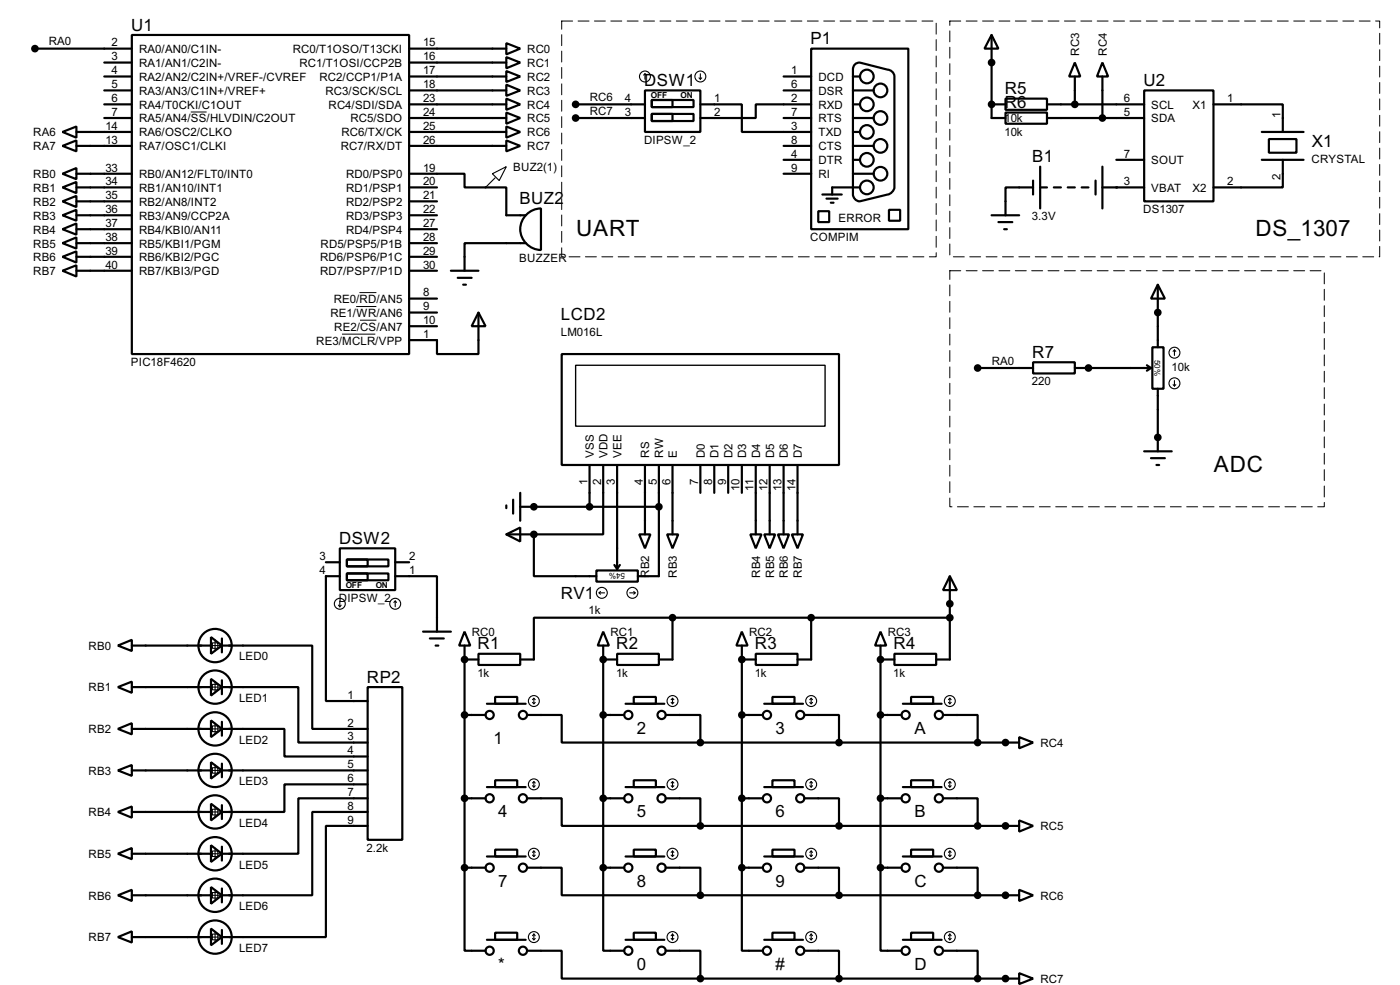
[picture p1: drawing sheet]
<svg xmlns="http://www.w3.org/2000/svg" width="256mm" height="180mm" viewBox="0 0 256 180" stroke-linecap="round" stroke-linejoin="round" font-family="sans-serif">
<g fill="none" stroke="#000" stroke-width=".4">
<path d="M6.4 8.9h17.8M19.1 19.1h5.1M19.1 11.5h5.1M19.1 14h5.1M19.1 16.6h5.1M24.2 6.4h50.8v58.4h-50.8zM75 19.1h17.8M75 8.9h17.8M75 11.5h17.8M75 14h17.8M75 16.6h17.8M92.8 7.9l2.5 1-2.5 1.1z"/>
<path d="M92.8 10.5l2.5 1-2.5 1zM92.8 13l2.5 1-2.5 1zM92.8 15.5l2.5 1.1-2.5 1zM92.8 18.1l2.5 1-2.5 1zM105.5 19.1h12.7M118.2 16.6h10.1v7.6h-10.1zM119.4 18.3h7.7v1.3h-7.7zM119.4 18.3h3.8v1.3h-3.8zM128.3 19.1h7.6v5.1h12.7M143.6 14h5M143.6 16.6h5M148.6 8.9h17.8v33.1h-17.8z"/>
<path d="M148.6 19.1h-10.1v2.5h-10.2M156.3 19.1h1.2M156.3 14h1.2M156.3 16.6h3.8M156.7 11.7l.8-.2 5.1 1.3a1.35 1.35 0 0 1 1.3 1.2v20.3a1.59 1.59 0 0 1-1.3 1.3l-5.1 1.3a1.33 1.33 0 0 1-1.2-1.3v-22.8v-.5zM181.7 6.4l1.2 2.5h-2.5zM181.7 6.4v15.2h2.5M181.7 19.1h2.5M184.2 18.1h7.6v2h-7.6zM191.8 19.1h17.8M196.9 11.5l1 2.5h-2zM196.9 14v5.1"/>
<path d="M202 11.5l1 2.5h-2zM202 14v7.6M209.6 16.6h12.7v20.3h-12.7zM222.3 19.1h12.7v5.1M11.5 24.2l2.5-1v2zM11.5 26.7l2.5-1v2zM11.5 31.8l2.5-1v2zM11.5 34.3l2.5-1v2.1zM11.5 36.9l2.5-1v2zM11.5 39.4l2.5-1v2zM14 24.2h10.2M14 26.7h10.2"/>
<path d="M14 31.8h10.2M14 34.3h10.2M14 36.9h10.2M14 39.4h10.2M19.1 21.6h5.1M75 31.8h10.1v2.5h7.7v5.1h3.5M75 21.6h17.8M75 24.2h17.8M75 26.7h17.8M75 34.3h5.1M75 36.9h5.1M75 39.4h5.1"/>
<path d="M92.8 20.6l2.5 1-2.5 1.1zM92.8 23.2l2.5 1-2.5 1zM92.8 25.7l2.5 1-2.5 1zM96.4 39.3a3.8 3.8 0 0 1 2.7-1.1v7.6a3.8 3.8 0 0 1-3.5-2.4 3.8 3.8 0 0 1 .8-4.1zM105.5 21.6h12.7M119.4 20.9h7.7v1.3h-7.7zM119.4 20.9h3.8v1.3h-3.8zM143.6 21.6h5M143.6 26.7h5M143.6 31.8h5M143.6 29.3h5M149.9 38.7h2v2h-2z"/>
<path d="M150.7 35.6h3.5M151.4 36.4h2.1M152.2 37.1h.5M156.3 21.6h3.8M156.3 24.2h1.2M156.3 26.7h3.8M156.3 31.8h3.8M156.3 29.3h1.2M157.5 34.3h-5v1.3M162.9 38.4h2v2h-2zM181.7 39.4h5M184.2 20.6h7.6v2.1h-7.6z"/>
<path d="M189.3 34.3h-5.1v5.1M189.3 33.1v2.5M190.6 34.3h1.2M190.6 30.5v7.7M191.8 21.6h17.8M193.1 34.3h1.3M195.6 34.3h1.3M198.2 34.3h1.2M200.7 33.1v2.5M202 30.5v7.7M202 34.3h7.6M204.5 29.3h5.1"/>
<path d="M231.2 24.2h7.6M231.2 29.3h7.6M232.5 25.5h5v2.5h-5zM235 29.3v5h-12.7M11.5 42l2.5-1.1v2.1zM11.5 44.5l2.5-1v2zM11.5 47l2.5-1v2.1zM11.5 49.6l2.5-1v2zM14 42h10.2M14 44.5h10.2M14 47h10.2M14 49.6h10.2"/>
<path d="M75 42h5.1M75 44.5h5.1M75 47h5.1M75 49.6h5.1M75 54.7h5.1M75 57.2h5.1M75 59.7h5.1M82.6 49.6h5.1M83.9 50.9h2.5M84.9 52.1h.5M87.7 57.2l1.3 2.5h-2.6zM87.7 57.2v7.6h-7.6v-2.5h-5.1"/>
<path d="M96.3 44.5h-11.2v5.1M182.9 40.7h2.6M184 42h.5M212.1 52.1l1.3 2.6h-2.5zM212.1 52.1v11.5M102.9 64.8h50.8v20.3h-50.8zM179.1 67.4h10.2M189.3 66.3h7.6v2.1h-7.6zM196.9 67.4h14M210.1 66.9l.8 .5M210.9 67.4l-.8 .5M211.1 63.6h2.1v7.6h-2.1z"/>
<path d="M212.1 71.2v11.4M92.8 97.8l2.5-1.2v2.5zM92.8 92.5v.5M92.8 97.8h5M94 91.5v2.5M95.3 92.8h25.4M95.3 90.2v5.1M97.8 97.8v7.7h11.5M108 85.1v7.7M110.5 85.1v12.7h-12.7M113.1 85.1v19.1M117.1 97.8h2.1l-1 2.6z"/>
<path d="M118.2 85.1v12.7M120.7 85.1v20.4h-3.8M122.2 97.8h2.1l-1.1 2.6zM123.2 85.1v12.7M128.3 85.1v5.1M130.9 85.1v5.1M133.4 85.1v5.1M135.9 85.1v5.1M137.5 97.8h2l-1 2.6zM138.5 85.1v12.7M140 97.8h2l-1 2.6zM141 85.1v12.7"/>
<path d="M142.5 97.8h2.1l-1 2.6zM143.6 85.1v12.7M145.1 97.8h2l-1 2.6zM146.1 85.1v12.7M209.6 82.6h5.1M210.9 83.9h2.5M211.9 85.1h.5M21.6 118.2l2.6-1.1v2.1zM24.2 118.2h14.5M38.7 116.6l2 1.6-2 1.5zM40.7 118.2h16.5v15.2h10.2M40.7 116.9v2.5"/>
<path d="M59.7 102.9h2.6M62.3 100.4h10.1v7.6h-10.1zM62.3 105.5h-2.6v22.8h7.7M63.6 105h7.6v1.2h-7.6zM63.6 105h3.8v1.2h-3.8zM63.6 102.4h7.6v1.3h-7.6zM63.6 102.4h3.8v1.3h-3.8zM72.4 105.5h7.7v10.1M72.4 102.9h2.6M77.5 115.6h5.1M78.8 116.9h2.5M79.8 118.2h.5"/>
<path d="M85.1 115.6l1.1 2.6h-2.1zM85.1 118.2v40.6M87.7 119.7h7.6v2h-7.6zM109.3 104.4h7.6v2.1h-7.6zM110.5 115.6l1.1 2.6h-2.1zM110.5 118.2v40.6M112.6 103.4l.5 .8M113.1 119.7h7.6v2h-7.6zM113.6 103.4l-.5 .8M123.2 113.1h-25.4v7.6h-2.5M123.2 113.1h50.8M123.2 113.1v7.6h-2.5"/>
<path d="M135.9 115.6l1.1 2.6h-2.1zM135.9 118.2v40.6M138.5 119.7h7.6v2h-7.6zM148.6 113.1v7.6h-2.5M161.3 115.6l1.1 2.6h-2.1zM161.3 118.2v40.6M163.9 119.7h7.6v2h-7.6zM174 105.5l1.3 2.5h-2.5zM174 105.5v15.2h-2.5M21.6 125.8l2.6-1v2zM21.6 133.4l2.6-1v2zM24.2 125.8h14.5"/>
<path d="M24.2 133.4h14.5M38.7 124.3l2 1.5-2 1.5zM38.7 131.9l2 1.5-2 1.5zM38.7 139.5l2 1.5-2 1.5zM40.7 125.8h14v10.1h12.7M40.7 133.4h11.4v5.1h15.3M40.7 124.5v2.6M40.7 132.1v2.6M40.7 139.8v2.5M67.4 125.8h6.3v27.9h-6.3zM85.1 130.9h3.9M85.1 120.7h2.6"/>
<path d="M89.2 128.8h7.1M90.7 127.6h4.1v1.2h-4.1zM96.6 130.9h6.3v5h25.4M110.5 130.9h3.9M110.5 120.7h2.6M114.6 128.8h7.1M116.1 127.6h4.1v1.2h-4.1zM122 130.9h6.3v5M128.3 135.9h58.4M135.9 130.9h3.9M135.9 120.7h2.6M140 128.8h7.1"/>
<path d="M141.5 127.6h4.1v1.2h-4.1zM147.4 130.9h6.3v5M161.3 130.9h3.9M161.3 120.7h2.6M165.4 128.8h7.1M166.9 127.6h4.1v1.2h-4.1zM172.8 130.9h6.3v5M186.7 134.9l2.6 1-2.6 1.1zM21.6 141l2.6-1v2zM21.6 156.3l2.6-1.1v2.1zM21.6 148.6l2.6-1v2.1zM24.2 141h14.5"/>
<path d="M24.2 156.3h14.5M24.2 148.6h14.5M38.7 154.7l2 1.6-2 1.5zM38.7 147.1l2 1.5-2 1.6zM40.7 141h26.7M40.7 147.4v2.5M40.7 155v2.5M67.4 146.1h-12.7v10.2h-14M67.4 148.6h-10.2v15.3h-16.5M67.4 151.2h-7.7v20.3h-19M67.4 143.6h-15.3v5h-11.4M85.1 158.8v15.2h3.9"/>
<path d="M85.1 158.8h3.9M85.1 146.1h3.9M89.2 144.1h7.1M89.2 156.8h7.1M90.7 142.8h4.1v1.3h-4.1zM90.7 155.5h4.1v1.3h-4.1zM96.6 146.1h6.3v5.1h25.4M96.6 158.8h6.3v5.1h25.4M110.5 158.8v15.2h3.9M110.5 158.8h3.9M110.5 146.1h3.9M114.6 144.1h7.1"/>
<path d="M114.6 156.8h7.1M116.1 142.8h4.1v1.3h-4.1zM116.1 155.5h4.1v1.3h-4.1zM122 146.1h6.3v5.1M122 158.8h6.3v5.1M128.3 151.2h58.4M135.9 158.8v15.2h3.9M135.9 158.8h3.9M135.9 146.1h3.9M140 144.1h7.1M140 156.8h7.1M141.5 142.8h4.1v1.3h-4.1z"/>
<path d="M141.5 155.5h4.1v1.3h-4.1zM147.4 158.8h6.3v5.1M147.4 146.1h6.3v5.1M161.3 158.8v15.2h3.9M161.3 158.8h3.9M161.3 146.1h3.9M165.4 144.1h7.1M165.4 156.8h7.1M166.9 142.8h4.1v1.3h-4.1zM166.9 155.5h4.1v1.3h-4.1zM172.8 146.1h6.3v5.1M172.8 158.8h6.3v5.1"/>
<path d="M186.7 150.2l2.6 1-2.6 1zM21.6 163.9l2.6-1v2zM21.6 171.5l2.6-1v2zM24.2 163.9h14.5M24.2 171.5h14.5M38.7 162.4l2 1.5-2 1.5zM38.7 170l2 1.5-2 1.5zM40.7 162.6v2.6M40.7 170.2v2.6M89.2 172h7.1M90.7 170.7h4.1v1.3h-4.1zM96.6 174h6.3v5.1h25.4"/>
<path d="M114.6 172h7.1M116.1 170.7h4.1v1.3h-4.1zM122 174h6.3v5.1M128.3 163.9h58.4M128.3 179.1h58.4M140 172h7.1M141.5 170.7h4.1v1.3h-4.1zM147.4 174h6.3v5.1M165.4 172h7.1M166.9 170.7h4.1v1.3h-4.1zM172.8 174h6.3v5.1M186.7 162.9l2.6 1-2.6 1z"/>
<path d="M186.7 178.1l2.6 1-2.6 1z"/>
<circle cx="158.8" cy="19.1" r="1.25"/>
<circle cx="158.8" cy="14" r="1.25"/>
<circle cx="161.3" cy="16.6" r="1.25"/>
<circle cx="158.8" cy="24.2" r="1.25"/>
<circle cx="158.8" cy="34.3" r="1.25"/>
<circle cx="158.8" cy="29.3" r="1.25"/>
<circle cx="161.3" cy="26.7" r="1.25"/>
<circle cx="161.3" cy="21.6" r="1.25"/>
<circle cx="161.3" cy="31.8" r="1.25"/>
<circle cx="39.4" cy="118.2" r="3.1"/>
<circle cx="39.4" cy="133.4" r="3.1"/>
<circle cx="39.4" cy="125.8" r="3.1"/>
<circle cx="89.7" cy="130.9" r=".75"/>
<circle cx="95.8" cy="130.9" r=".75"/>
<circle cx="115.1" cy="130.9" r=".75"/>
<circle cx="121.2" cy="130.9" r=".75"/>
<circle cx="140.5" cy="130.9" r=".75"/>
<circle cx="146.6" cy="130.9" r=".75"/>
<circle cx="165.9" cy="130.9" r=".75"/>
<circle cx="172" cy="130.9" r=".75"/>
<circle cx="39.4" cy="156.3" r="3.1"/>
<circle cx="39.4" cy="141" r="3.1"/>
<circle cx="39.4" cy="148.6" r="3.1"/>
<circle cx="89.7" cy="158.8" r=".75"/>
<circle cx="89.7" cy="146.1" r=".75"/>
<circle cx="95.8" cy="158.8" r=".75"/>
<circle cx="95.8" cy="146.1" r=".75"/>
<circle cx="115.1" cy="146.1" r=".75"/>
<circle cx="115.1" cy="158.8" r=".75"/>
<circle cx="121.2" cy="146.1" r=".75"/>
<circle cx="121.2" cy="158.8" r=".75"/>
<circle cx="140.5" cy="146.1" r=".75"/>
<circle cx="140.5" cy="158.8" r=".75"/>
<circle cx="146.6" cy="158.8" r=".75"/>
<circle cx="146.6" cy="146.1" r=".75"/>
<circle cx="165.9" cy="158.8" r=".75"/>
<circle cx="165.9" cy="146.1" r=".75"/>
<circle cx="172" cy="158.8" r=".75"/>
<circle cx="172" cy="146.1" r=".75"/>
<circle cx="39.4" cy="163.9" r="3.1"/>
<circle cx="39.4" cy="171.5" r="3.1"/>
<circle cx="89.7" cy="174" r=".75"/>
<circle cx="95.8" cy="174" r=".75"/>
<circle cx="115.1" cy="174" r=".75"/>
<circle cx="121.2" cy="174" r=".75"/>
<circle cx="140.5" cy="174" r=".75"/>
<circle cx="146.6" cy="174" r=".75"/>
<circle cx="165.9" cy="174" r=".75"/>
<circle cx="172" cy="174" r=".75"/>
</g>
<g fill="#000">
<circle cx="181.7" cy="19.1" r=".2"/>
<circle cx="181.7" cy="11.5" r=".2"/>
<circle cx="204.5" cy="34.3" r=".2"/>
<circle cx="212.1" cy="57.2" r=".2"/>
<circle cx="199.4" cy="67.4" r=".2"/>
<circle cx="97.8" cy="92.8" r=".2"/>
<circle cx="97.8" cy="97.8" r=".2"/>
<circle cx="212.1" cy="80.1" r=".2"/>
<circle cx="174" cy="110.5" r=".2"/>
<circle cx="85.1" cy="120.7" r=".2"/>
<circle cx="110.5" cy="120.7" r=".2"/>
<circle cx="135.9" cy="120.7" r=".2"/>
<circle cx="161.3" cy="120.7" r=".2"/>
<circle cx="184.2" cy="135.9" r=".2"/>
<circle cx="184.2" cy="151.2" r=".2"/>
<circle cx="184.2" cy="179.1" r=".2"/>
<circle cx="184.2" cy="163.9" r=".2"/>
</g>
<g fill="none" stroke="#000" stroke-width=".2">
<path d="M118.2 13.5l-.3 .3M118.2 13.5l.2 .3M118.2 13.5v1M128.1 14.3l.2 .2M128.3 13.5v1M128.6 14.3l-.3 .2M90.2 31.8l2.6-1.3-1.3 2.6zM90.7 32.6l-1.7 1.7M214.9 70.4l.3 .3M215.2 64.1v1M215.2 69.7v1M215.2 64.1l.2 .2"/>
<path d="M215.2 64.1l-.3 .2M215.4 70.4l-.2 .3M38.4 118.2h2M38.9 117.7h1v1h-1zM39.4 117.1v2.1M62 110.8l.3 .3M62.3 110v1.1M62.5 110.8l-.2 .3M72.4 110l-.2 .3M72.4 110l.3 .3M72.4 110v1.1M109.8 108.5l.2 .3"/>
<path d="M109.8 108.5h1M110 108.3l-.2 .2M115.4 108.5h1M116.1 108.3l.3 .2M116.4 108.5l-.3 .3M38.4 125.8h2M38.4 133.4h2M38.9 125.3h1v1h-1zM38.9 132.9h1v1h-1zM39.4 124.8v2M39.4 132.4v2M97.6 128.6l.2 .2"/>
<path d="M97.8 127.8v1M97.8 127.8l-.2 .3M97.8 127.8l.3 .3M98.1 128.6l-.3 .2M123 128.6l.2 .2M123.2 127.8v1M123.2 127.8l-.2 .3M123.2 127.8l.3 .3M123.5 128.6l-.3 .2M148.4 128.6l.2 .2M148.6 127.8v1M148.6 127.8l-.2 .3"/>
<path d="M148.6 127.8l.3 .3M148.9 128.6l-.3 .2M173.8 128.6l.2 .2M174 127.8v1M174 127.8l-.2 .3M174 127.8l.3 .3M174.3 128.6l-.3 .2M38.4 141h2M38.4 156.3h2M38.4 148.6h2M38.9 140.5h1v1h-1zM38.9 155.8h1v1h-1z"/>
<path d="M38.9 148.1h1v1.1h-1zM39.4 140v2M39.4 147.6v2.1M39.4 155.2v2.1M97.6 143.8l.2 .3M97.6 156.5l.2 .3M97.8 143.1v1M97.8 155.8v1M97.8 143.1l-.2 .2M97.8 143.1l.3 .2M97.8 155.8l-.2 .2M97.8 155.8l.3 .2"/>
<path d="M98.1 143.8l-.3 .3M98.1 156.5l-.3 .3M123 143.8l.2 .3M123 156.5l.2 .3M123.2 143.1v1M123.2 155.8v1M123.2 143.1l-.2 .2M123.2 143.1l.3 .2M123.2 155.8l-.2 .2M123.2 155.8l.3 .2M123.5 143.8l-.3 .3M123.5 156.5l-.3 .3"/>
<path d="M148.4 143.8l.2 .3M148.4 156.5l.2 .3M148.6 143.1v1M148.6 155.8v1M148.6 143.1l-.2 .2M148.6 143.1l.3 .2M148.6 155.8l-.2 .2M148.6 155.8l.3 .2M148.9 143.8l-.3 .3M148.9 156.5l-.3 .3M173.8 143.8l.2 .3M173.8 156.5l.2 .3"/>
<path d="M174 143.1v1M174 155.8v1M174 143.1l-.2 .2M174 143.1l.3 .2M174 155.8l-.2 .2M174 155.8l.3 .2M174.3 143.8l-.3 .3M174.3 156.5l-.3 .3M38.4 163.9h2M38.4 171.5h2M38.9 163.4h1v1h-1zM38.9 171h1v1h-1z"/>
<path d="M39.4 162.9v2M39.4 170.5v2M97.6 171.8l.2 .2M97.8 171v1M97.8 171l-.2 .3M97.8 171l.3 .3M98.1 171.8l-.3 .2M123 171.8l.2 .2M123.2 171v1M123.2 171l-.2 .3M123.2 171l.3 .3M123.5 171.8l-.3 .2"/>
<path d="M148.4 171.8l.2 .2M148.6 171v1M148.6 171l-.2 .3M148.6 171l.3 .3M148.9 171.8l-.3 .2M173.8 171.8l.2 .2M174 171v1M174 171l-.2 .3M174 171l.3 .3M174.3 171.8l-.3 .2"/>
<circle cx="118.1" cy="14" r="1"/>
<circle cx="128.3" cy="14" r="1"/>
<circle cx="215.1" cy="64.6" r="1"/>
<circle cx="215.1" cy="70.2" r="1"/>
<circle cx="62.2" cy="110.5" r="1"/>
<circle cx="72.4" cy="110.5" r="1"/>
<circle cx="110.2" cy="108.5" r="1"/>
<circle cx="115.8" cy="108.5" r="1"/>
<circle cx="97.8" cy="128.3" r="1"/>
<circle cx="123.2" cy="128.3" r="1"/>
<circle cx="148.6" cy="128.3" r="1"/>
<circle cx="174" cy="128.3" r="1"/>
<circle cx="97.8" cy="143.6" r="1"/>
<circle cx="97.8" cy="156.3" r="1"/>
<circle cx="123.2" cy="143.6" r="1"/>
<circle cx="123.2" cy="156.3" r="1"/>
<circle cx="148.6" cy="156.3" r="1"/>
<circle cx="148.6" cy="143.6" r="1"/>
<circle cx="174" cy="143.6" r="1"/>
<circle cx="174" cy="156.3" r="1"/>
<circle cx="97.8" cy="171.5" r="1"/>
<circle cx="123.2" cy="171.5" r="1"/>
<circle cx="148.6" cy="171.5" r="1"/>
<circle cx="174" cy="171.5" r="1"/>
</g>
<g fill="#000" stroke="#000" stroke-width=".4">
<circle cx="6.4" cy="8.9" r=".5"/>
<circle cx="105.4" cy="19.1" r=".5"/>
<circle cx="181.6" cy="19.1" r=".5"/>
<circle cx="181.6" cy="11.5" r=".5"/>
<circle cx="196.9" cy="19.1" r=".5"/>
<circle cx="105.4" cy="21.6" r=".5"/>
<circle cx="201.9" cy="21.6" r=".5"/>
<circle cx="212.1" cy="57.2" r=".5"/>
<circle cx="179.1" cy="67.4" r=".5"/>
<circle cx="199.4" cy="67.4" r=".5"/>
<circle cx="97.8" cy="97.8" r=".5"/>
<circle cx="97.8" cy="92.8" r=".5"/>
<circle cx="108" cy="92.8" r=".5"/>
<circle cx="120.7" cy="92.8" r=".5"/>
<circle cx="212.1" cy="80.1" r=".5"/>
<circle cx="123.2" cy="113.1" r=".5"/>
<circle cx="148.6" cy="113.1" r=".5"/>
<circle cx="174" cy="110.5" r=".5"/>
<circle cx="174" cy="113.1" r=".5"/>
<circle cx="85.1" cy="120.7" r=".5"/>
<circle cx="85.1" cy="130.9" r=".5"/>
<circle cx="110.5" cy="120.7" r=".5"/>
<circle cx="110.5" cy="130.9" r=".5"/>
<circle cx="128.3" cy="135.9" r=".5"/>
<circle cx="135.9" cy="130.9" r=".5"/>
<circle cx="135.9" cy="120.7" r=".5"/>
<circle cx="153.7" cy="135.9" r=".5"/>
<circle cx="161.3" cy="120.7" r=".5"/>
<circle cx="161.3" cy="130.9" r=".5"/>
<circle cx="179.1" cy="135.9" r=".5"/>
<circle cx="184.2" cy="135.9" r=".5"/>
<circle cx="85.1" cy="146.1" r=".5"/>
<circle cx="85.1" cy="158.8" r=".5"/>
<circle cx="110.5" cy="146.1" r=".5"/>
<circle cx="110.5" cy="158.8" r=".5"/>
<circle cx="128.3" cy="151.2" r=".5"/>
<circle cx="135.9" cy="158.8" r=".5"/>
<circle cx="135.9" cy="146.1" r=".5"/>
<circle cx="153.7" cy="151.2" r=".5"/>
<circle cx="161.3" cy="158.8" r=".5"/>
<circle cx="161.3" cy="146.1" r=".5"/>
<circle cx="179.1" cy="151.2" r=".5"/>
<circle cx="184.2" cy="151.2" r=".5"/>
<circle cx="128.3" cy="179.1" r=".5"/>
<circle cx="128.3" cy="163.9" r=".5"/>
<circle cx="153.7" cy="179.1" r=".5"/>
<circle cx="153.7" cy="163.9" r=".5"/>
<circle cx="179.1" cy="179.1" r=".5"/>
<circle cx="179.1" cy="163.9" r=".5"/>
<circle cx="184.2" cy="179.1" r=".5"/>
<circle cx="184.2" cy="163.9" r=".5"/>
</g>
<path d="M105.5 66.9h45.7v11.1h-45.7z" fill="none" stroke="#000" stroke-width=".25"/>
<path d="M35 20.5h2.9M65.3 56.1h3.7M65.9 53.6h3.1M66 58.6h3M62.7 61.2h6.1" fill="none" stroke="#000" stroke-width=".18"/>
<path d="M102.9 3.9h68.6v43.1h-68.6zM174 3.9h78.8v43.1h-78.8zM174 49.6h68.6v43.2h-68.6z" fill="none" stroke="#fff" stroke-width=".18"/>
<path d="M102.9 3.9h68.6v43.1h-68.6zM174 3.9h78.8v43.1h-78.8zM174 49.6h68.6v43.2h-68.6z" fill="none" stroke="#000" stroke-width=".18" stroke-dasharray="2 1"/>
<g font-size="4.6">
<text x="105.5" y="43.2">UART</text>
<text x="230" y="43.2">DS_1307</text>
<text x="222.4" y="86.4">ADC</text>
</g>
<g font-size="3.5">
<text x="24" y="5.6">U1</text>
<text x="148.5" y="8.1">P1</text>
<text x="118" y="15.7">DSW1</text>
<text x="184.1" y="17.3">R5</text>
<text x="209.5" y="15.7">U2</text>
<text x="184.1" y="19.8">R6</text>
<text x="189.1" y="29.7">B1</text>
<text x="240.3" y="26.8">X1</text>
<text x="95.2" y="37.4">BUZ2</text>
<text x="102.8" y="58.6">LCD2</text>
<text x="189.1" y="65.5">R7</text>
<text x="62.1" y="99.6">DSW2</text>
<text x="102.8" y="109.6">RV1</text>
<text x="87.5" y="118.9">R1</text>
<text x="112.9" y="118.9">R2</text>
<text x="138.3" y="118.9">R3</text>
<text x="163.7" y="118.9">R4</text>
<text x="67.2" y="125">RP2</text>
<text x="90.4" y="136.2">1</text>
<text x="116.7" y="134.4">2</text>
<text x="142.1" y="134.4">3</text>
<text x="167.5" y="134.4">A</text>
<text x="91.3" y="149.6">4</text>
<text x="116.7" y="149.6">5</text>
<text x="142.1" y="149.6">6</text>
<text x="167.5" y="149.6">B</text>
<text x="91.3" y="162.3">7</text>
<text x="116.7" y="162.3">8</text>
<text x="142.1" y="162.3">9</text>
<text x="167.5" y="162.3">C</text>
<text x="91.3" y="177.6">*</text>
<text x="116.7" y="177.6">0</text>
<text x="142.1" y="177.6">#</text>
<text x="167.5" y="177.6">D</text>
</g>
<g font-size="2.4">
<text x="8.9" y="8.3">RA0</text>
<text x="20.5" y="8.5">2</text>
<text x="20.5" y="11.1">3</text>
<text x="25.5" y="9.7">RA0/AN0/C1IN-</text>
<text x="53.6" y="9.7">RC0/T1OSO/T13CKI</text>
<text x="77.5" y="8.5">15</text>
<text x="77.5" y="11.1">16</text>
<text x="96.6" y="9.7">RC0</text>
<text x="197.7" y="10.2" transform="rotate(-90 197.7 10.2)">RC3</text>
<text x="202.8" y="10.2" transform="rotate(-90 202.8 10.2)">RC4</text>
<text x="20.5" y="13.6">4</text>
<text x="20.5" y="16.2">5</text>
<text x="25.5" y="12.3">RA1/AN1/C2IN-</text>
<text x="25.5" y="14.8">RA2/AN2/C2IN+/VREF-/CVREF</text>
<text x="25.5" y="17.3">RA3/AN3/C1IN+/VREF+</text>
<text x="54.8" y="12.3">RC1/T1OSI/CCP2B</text>
<text x="58.5" y="14.8">RC2/CCP1/P1A</text>
<text x="59.6" y="17.3">RC3/SCK/SCL</text>
<text x="77.5" y="13.6">17</text>
<text x="77.5" y="16.2">18</text>
<text x="96.6" y="12.3">RC1</text>
<text x="96.6" y="14.8">RC2</text>
<text x="96.6" y="17.3">RC3</text>
<text x="145" y="16.2">6</text>
<text x="145" y="13.6">1</text>
<text x="149.9" y="17.3">DSR</text>
<text x="149.9" y="14.8">DCD</text>
<text x="19.3" y="23.8">14</text>
<text x="20.5" y="18.7">6</text>
<text x="20.5" y="21.2">7</text>
<text x="25.5" y="19.9">RA4/T0CKI/C1OUT</text>
<text x="25.5" y="22.4">RA5/AN4/SS/HLVDIN/C2OUT</text>
<text x="60.2" y="19.9">RC4/SDI/SDA</text>
<text x="64.2" y="22.4">RC5/SDO</text>
<text x="77.5" y="18.7">23</text>
<text x="77.5" y="21.2">24</text>
<text x="77.5" y="23.8">25</text>
<text x="96.6" y="19.9">RC4</text>
<text x="96.6" y="22.4">RC5</text>
<text x="108" y="18.5">RC6</text>
<text x="108" y="21">RC7</text>
<text x="114.5" y="18.7">4</text>
<text x="114.5" y="21.2">3</text>
<text x="130.9" y="18.7">1</text>
<text x="130.9" y="21.2">2</text>
<text x="145" y="23.8">3</text>
<text x="145" y="18.7">2</text>
<text x="145" y="21.2">7</text>
<text x="149.9" y="19.9">RXD</text>
<text x="149.9" y="22.4">RTS</text>
<text x="184" y="22.3">10k</text>
<text x="205.9" y="18.7">6</text>
<text x="205.9" y="21.2">5</text>
<text x="210.9" y="19.9">SCL</text>
<text x="210.9" y="22.4">SDA</text>
<text x="218.5" y="19.9">X1</text>
<text x="224.8" y="18.7">1</text>
<text x="234.6" y="21.6" transform="rotate(-90 234.6 21.6)">1</text>
<text x="6.1" y="25">RA6</text>
<text x="6.1" y="27.5">RA7</text>
<text x="19.3" y="26.3">13</text>
<text x="25.5" y="25">RA6/OSC2/CLKO</text>
<text x="25.5" y="27.5">RA7/OSC1/CLKI</text>
<text x="62.4" y="27.5">RC7/RX/DT</text>
<text x="62.5" y="25">RC6/TX/CK</text>
<text x="77.5" y="26.3">26</text>
<text x="96.6" y="25">RC6</text>
<text x="96.6" y="27.5">RC7</text>
<text x="118" y="26.4">DIPSW_2</text>
<text x="145" y="26.3">8</text>
<text x="145" y="28.9">4</text>
<text x="149.9" y="25">TXD</text>
<text x="149.9" y="27.5">CTS</text>
<text x="184" y="24.9">10k</text>
<text x="205.9" y="28.9">7</text>
<text x="240.3" y="29.8">CRYSTAL</text>
<text x="6.1" y="32.6">RB0</text>
<text x="6.1" y="35.1">RB1</text>
<text x="19.3" y="31.4">33</text>
<text x="19.3" y="33.9">34</text>
<text x="25.5" y="32.6">RB0/AN12/FLT0/INT0</text>
<text x="25.5" y="35.1">RB1/AN10/INT1</text>
<text x="63.4" y="32.6">RD0/PSP0</text>
<text x="63.4" y="35.1">RD1/PSP1</text>
<text x="77.5" y="31.4">19</text>
<text x="77.5" y="33.9">20</text>
<text x="94" y="31.3">BUZ2(1)</text>
<text x="145" y="31.4">9</text>
<text x="149.9" y="30">DTR</text>
<text x="149.9" y="32.6">RI</text>
<text x="205.9" y="33.9">3</text>
<text x="210.9" y="35.1">VBAT</text>
<text x="210.9" y="30">SOUT</text>
<text x="218.5" y="35.1">X2</text>
<text x="224.8" y="33.9">2</text>
<text x="234.6" y="32.9" transform="rotate(-90 234.6 32.9)">2</text>
<text x="6.1" y="37.7">RB2</text>
<text x="6.1" y="40.2">RB3</text>
<text x="19.3" y="36.5">35</text>
<text x="19.3" y="39">36</text>
<text x="19.3" y="41.6">37</text>
<text x="25.5" y="37.7">RB2/AN8/INT2</text>
<text x="25.5" y="40.2">RB3/AN9/CCP2A</text>
<text x="63.4" y="37.7">RD2/PSP2</text>
<text x="63.4" y="40.2">RD3/PSP3</text>
<text x="77.5" y="36.5">21</text>
<text x="77.5" y="39">22</text>
<text x="77.5" y="41.6">27</text>
<text x="153.6" y="40.7">ERROR</text>
<text x="189.1" y="40.4">3.3V</text>
<text x="209.4" y="39.1">DS1307</text>
<text x="6.1" y="42.7">RB4</text>
<text x="6.1" y="45.3">RB5</text>
<text x="6.1" y="47.8">RB6</text>
<text x="19.3" y="44.1">38</text>
<text x="19.3" y="46.6">39</text>
<text x="25.5" y="42.7">RB4/KBI0/AN11</text>
<text x="25.5" y="45.3">RB5/KBI1/PGM</text>
<text x="25.5" y="47.8">RB6/KBI2/PGC</text>
<text x="58.6" y="47.8">RD6/PSP6/P1C</text>
<text x="58.7" y="45.3">RD5/PSP5/P1B</text>
<text x="63.4" y="42.7">RD4/PSP4</text>
<text x="77.5" y="44.1">28</text>
<text x="77.5" y="46.6">29</text>
<text x="95.1" y="48">BUZZER</text>
<text x="148.4" y="44.1">COMPIM</text>
<text x="6.1" y="50.4">RB7</text>
<text x="19.3" y="49.2">40</text>
<text x="25.5" y="50.4">RB7/KBI3/PGD</text>
<text x="58.6" y="50.4">RD7/PSP7/P1D</text>
<text x="77.5" y="49.2">30</text>
<text x="60.5" y="58">RE1/WR/AN6</text>
<text x="61.1" y="55.4">RE0/RD/AN5</text>
<text x="77.5" y="54.3">8</text>
<text x="77.5" y="56.8">9</text>
<text x="77.5" y="59.3">10</text>
<text x="57.9" y="63.1">RE3/MCLR/VPP</text>
<text x="61.2" y="60.5">RE2/CS/AN7</text>
<text x="77.5" y="61.9">1</text>
<text x="102.7" y="61.5">LM016L</text>
<text x="24" y="67">PIC18F4620</text>
<text x="181.7" y="66.7">RA0</text>
<text x="189.1" y="70.6">220</text>
<text x="214.6" y="67.9">10k</text>
<text x="108.8" y="83.8" transform="rotate(-90 108.8 83.8)">VSS</text>
<text x="111.3" y="83.8" transform="rotate(-90 111.3 83.8)">VDD</text>
<text x="113.9" y="83.8" transform="rotate(-90 113.9 83.8)">VEE</text>
<text x="119" y="83.8" transform="rotate(-90 119 83.8)">RS</text>
<text x="121.5" y="83.8" transform="rotate(-90 121.5 83.8)">RW</text>
<text x="124" y="83.8" transform="rotate(-90 124 83.8)">E</text>
<text x="129.1" y="83.8" transform="rotate(-90 129.1 83.8)">D0</text>
<text x="131.7" y="83.8" transform="rotate(-90 131.7 83.8)">D1</text>
<text x="134.2" y="83.8" transform="rotate(-90 134.2 83.8)">D2</text>
<text x="136.7" y="83.8" transform="rotate(-90 136.7 83.8)">D3</text>
<text x="139.3" y="83.8" transform="rotate(-90 139.3 83.8)">D4</text>
<text x="141.8" y="83.8" transform="rotate(-90 141.8 83.8)">D5</text>
<text x="144.4" y="83.8" transform="rotate(-90 144.4 83.8)">D6</text>
<text x="146.9" y="83.8" transform="rotate(-90 146.9 83.8)">D7</text>
<text x="107.6" y="88.8" transform="rotate(-90 107.6 88.8)">1</text>
<text x="110.1" y="88.8" transform="rotate(-90 110.1 88.8)">2</text>
<text x="112.7" y="88.8" transform="rotate(-90 112.7 88.8)">3</text>
<text x="117.8" y="88.8" transform="rotate(-90 117.8 88.8)">4</text>
<text x="120.3" y="88.8" transform="rotate(-90 120.3 88.8)">5</text>
<text x="122.8" y="88.8" transform="rotate(-90 122.8 88.8)">6</text>
<text x="127.9" y="88.8" transform="rotate(-90 127.9 88.8)">7</text>
<text x="130.5" y="88.8" transform="rotate(-90 130.5 88.8)">8</text>
<text x="133" y="88.8" transform="rotate(-90 133 88.8)">9</text>
<text x="135.5" y="90" transform="rotate(-90 135.5 90)">10</text>
<text x="138.1" y="89.8" transform="rotate(-90 138.1 89.8)">11</text>
<text x="140.6" y="90" transform="rotate(-90 140.6 90)">12</text>
<text x="143.2" y="90" transform="rotate(-90 143.2 90)">13</text>
<text x="145.7" y="90" transform="rotate(-90 145.7 90)">14</text>
<text x="58.6" y="105.1">4</text>
<text x="58.6" y="102.5">3</text>
<text x="75" y="105.1">1</text>
<text x="75" y="102.5">2</text>
<text x="119" y="105.8" transform="rotate(-90 119 105.8)">RB2</text>
<text x="124" y="105.8" transform="rotate(-90 124 105.8)">RB3</text>
<text x="139.3" y="105.8" transform="rotate(-90 139.3 105.8)">RB4</text>
<text x="141.8" y="105.8" transform="rotate(-90 141.8 105.8)">RB5</text>
<text x="144.4" y="105.8" transform="rotate(-90 144.4 105.8)">RB6</text>
<text x="146.9" y="105.8" transform="rotate(-90 146.9 105.8)">RB7</text>
<text x="62.1" y="110.2">DIPSW_2</text>
<text x="107.8" y="112.5">1k</text>
<text x="16.2" y="119">RB0</text>
<text x="86.4" y="116.4">RC0</text>
<text x="111.8" y="116.4">RC1</text>
<text x="137.2" y="116.4">RC2</text>
<text x="162.6" y="116.4">RC3</text>
<text x="43.8" y="120.9">LED0</text>
<text x="87.5" y="123.9">1k</text>
<text x="112.9" y="123.9">1k</text>
<text x="138.3" y="123.9">1k</text>
<text x="163.7" y="123.9">1k</text>
<text x="16.2" y="126.6">RB1</text>
<text x="43.8" y="128.5">LED1</text>
<text x="63.7" y="127.9">1</text>
<text x="16.2" y="134.2">RB2</text>
<text x="43.8" y="136.1">LED2</text>
<text x="63.7" y="133">2</text>
<text x="63.7" y="135.5">3</text>
<text x="190.6" y="136.7">RC4</text>
<text x="16.2" y="141.8">RB3</text>
<text x="43.8" y="143.7">LED3</text>
<text x="63.7" y="138.1">4</text>
<text x="63.7" y="140.6">5</text>
<text x="63.7" y="143.2">6</text>
<text x="16.2" y="149.4">RB4</text>
<text x="63.7" y="145.7">7</text>
<text x="63.7" y="148.2">8</text>
<text x="43.8" y="151.4">LED4</text>
<text x="63.7" y="150.8">9</text>
<text x="67.2" y="155.9">2.2k</text>
<text x="190.6" y="152">RC5</text>
<text x="16.2" y="157.1">RB5</text>
<text x="43.8" y="159">LED5</text>
<text x="16.2" y="164.7">RB6</text>
<text x="43.8" y="166.6">LED6</text>
<text x="190.6" y="164.7">RC6</text>
<text x="16.2" y="172.3">RB7</text>
<text x="43.8" y="174.2">LED7</text>
<text x="190.6" y="179.9">RC7</text>
</g>
<g font-size="1.7">
<text x="119.2" y="18">OFF</text>
<text x="124.7" y="18">ON</text>
<text x="211.5" y="65.9" transform="rotate(90 211.5 65.9)">50%</text>
<text x="63.3" y="107.7">OFF</text>
<text x="68.8" y="107.7">ON</text>
<text x="114.5" y="104.9" transform="rotate(-180 114.5 104.9)">54%</text>
</g>
</svg>
